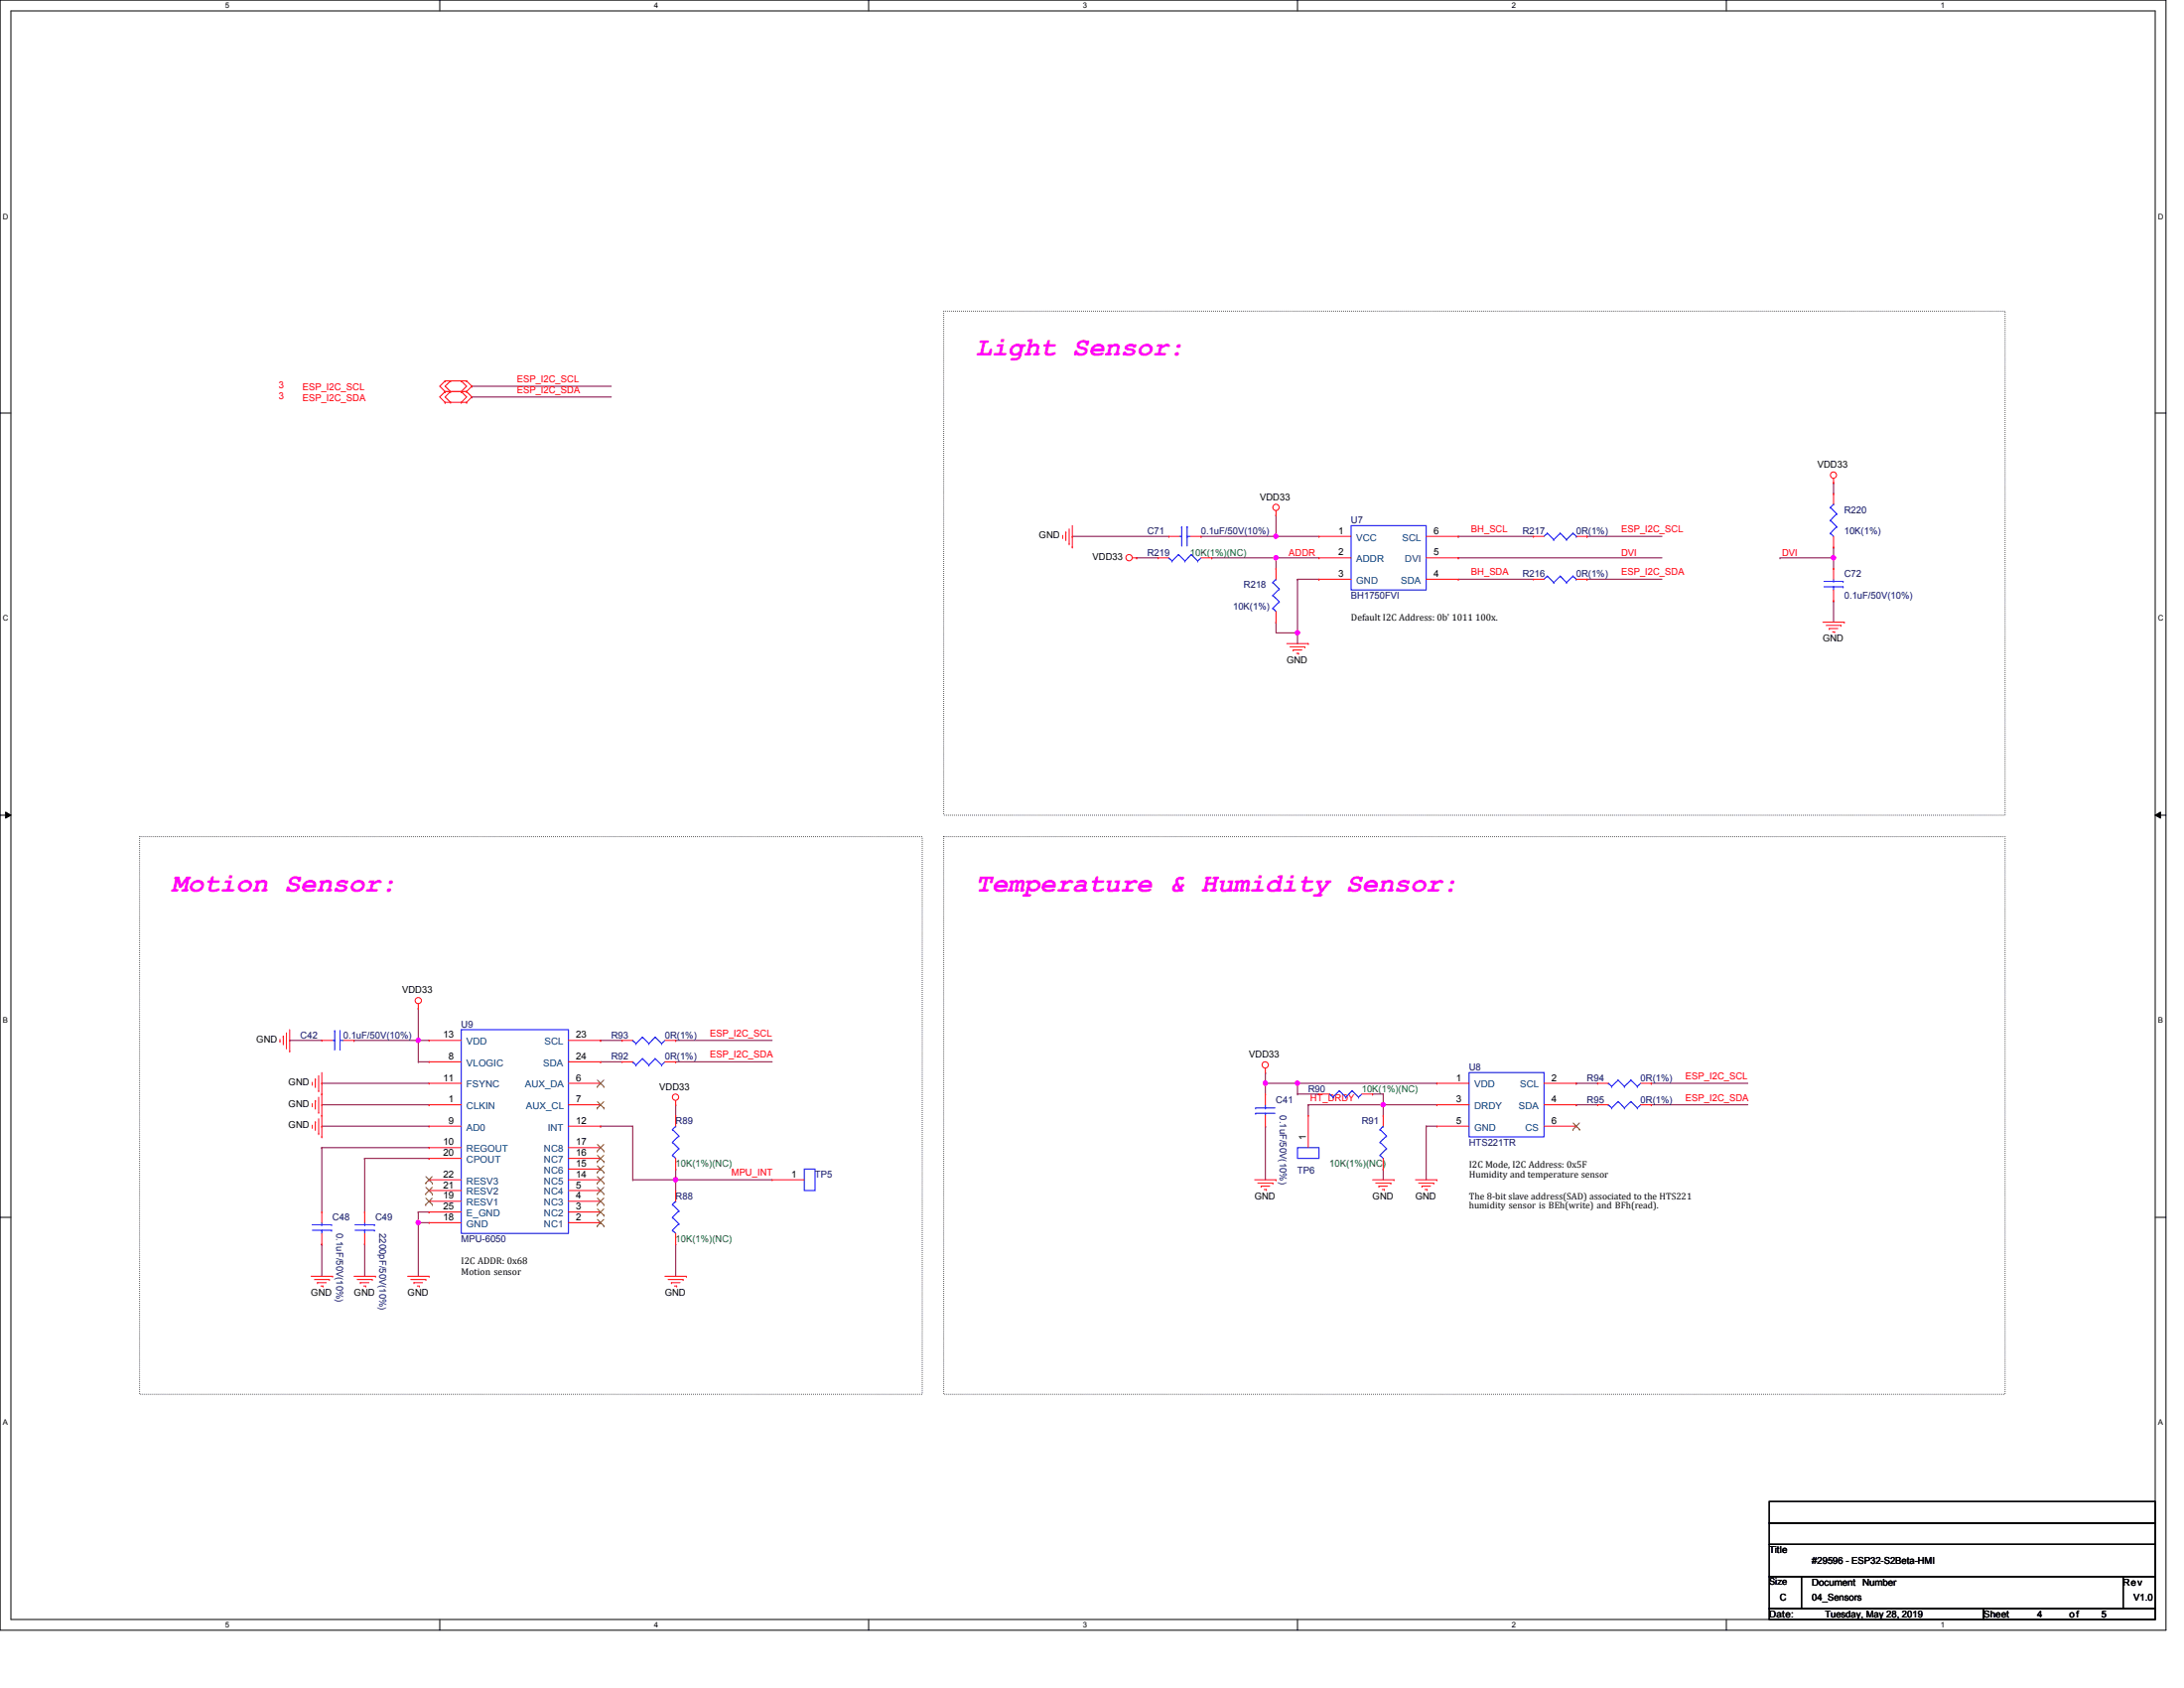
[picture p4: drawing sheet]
<svg xmlns="http://www.w3.org/2000/svg" width="559mm" height="432mm" viewBox="0 0 559 432" stroke-linecap="round" stroke-linejoin="round" font-family="sans-serif">
<path d="M0 0h554.2v417h-554.2zM2.8 2.8h548.6v411.5h-548.6z" fill="none" stroke="#000" stroke-width=".25"/>
<g fill="#fff">
<path d="M57.7 .3h1.1v2.2h-1.1z"/>
<path d="M57.7 414.6h1.1v2.2h-1.1z"/>
</g>
<path d="M112.5 0v2.8M112.5 414.3v2.7" fill="none" stroke="#000" stroke-width=".25"/>
<g fill="#fff">
<path d="M167.4 .3h1.1v2.2h-1.1z"/>
<path d="M167.4 414.6h1.1v2.2h-1.1z"/>
</g>
<path d="M222.2 0v2.8M222.2 414.3v2.7" fill="none" stroke="#000" stroke-width=".25"/>
<g fill="#fff">
<path d="M277.1 .3h1.1v2.2h-1.1z"/>
<path d="M277.1 414.6h1.1v2.2h-1.1z"/>
</g>
<path d="M332 0v2.8M332 414.3v2.7" fill="none" stroke="#000" stroke-width=".25"/>
<g fill="#fff">
<path d="M386.8 .3h1.1v2.2h-1.1z"/>
<path d="M386.8 414.6h1.1v2.2h-1.1z"/>
</g>
<path d="M441.7 0v2.8M441.7 414.3v2.7" fill="none" stroke="#000" stroke-width=".25"/>
<g fill="#fff">
<path d="M496.6 .3h1.1v2.2h-1.1z"/>
<path d="M496.6 414.6h1.1v2.2h-1.1z"/>
<path d="M.8 54.2h1.4v2.2h-1.4z"/>
<path d="M552.2 54.2h1.4v2.2h-1.4z"/>
<path d="M.8 157.1h1.4v2.2h-1.4z"/>
<path d="M552.2 157.1h1.4v2.2h-1.4z"/>
</g>
<path d="M0 105.7h2.8M551.4 105.7h2.8" fill="none" stroke="#000" stroke-width=".25"/>
<g fill="#fff">
<path d="M.8 260h1.3v2.2h-1.3z"/>
<path d="M552.2 260h1.3v2.2h-1.3z"/>
</g>
<path d="M0 208.5h2.8M1.4 207.7l1.4 .8-1.4 .8zM551.4 208.5l1.4-.8v1.6zM551.4 208.5h2.8" fill="none" stroke="#000" stroke-width=".25"/>
<path d="M1.4 207.7l1.4 .8-1.4 .8zM551.4 208.5l1.4-.8v1.6z" fill="#000"/>
<g fill="#fff">
<path d="M.8 362.8h1.3v2.2h-1.3z"/>
<path d="M552.2 362.8h1.3v2.2h-1.3z"/>
</g>
<path d="M0 311.4h2.8M551.4 311.4h2.8" fill="none" stroke="#000" stroke-width=".25"/>
<path d="M241.5 79.6h271.5v128.9h-271.5zM35.7 214h200.3v142.7h-200.3zM241.5 214h271.5v142.7h-271.5z" fill="none" stroke="#000" stroke-width=".25" stroke-dasharray="0 .5"/>
<path d="M153.7 288.1h.1M153.7 288.1h8.2M161.9 288.1h.1M161.9 288.1v13.7M107 310h.1M107 310v2.8M107 310h2.8M161.9 301.8h.1M161.9 301.8h35.7M172.9 318.3h.1M172.9 301.8h.1M172.9 318.3v8.2" fill="none" stroke="#800040" stroke-width=".25"/>
<circle cx="172.9" cy="301.8" r=".54" fill="#f0f"/>
<circle cx="172.9" cy="301.8" r=".54" fill="none" stroke="#f0f" stroke-width=".25"/>
<path d="M172.9 299h.1M172.9 282.6h.1M172.9 282.6v2.7M172.9 299v5.5M334.7 282.6h.1M334.7 282.6h19.2M172.9 301.8h.1" fill="none" stroke="#800040" stroke-width=".25"/>
<circle cx="353.9" cy="282.6" r=".54" fill="#f0f"/>
<circle cx="353.9" cy="282.6" r=".54" fill="none" stroke="#f0f" stroke-width=".25"/>
<path d="M332 277.1h.1M332 277.1h35.6" fill="none" stroke="#800040" stroke-width=".25"/>
<circle cx="332" cy="277.1" r=".54" fill="#f0f"/>
<circle cx="332" cy="277.1" r=".54" fill="none" stroke="#f0f" stroke-width=".25"/>
<g fill="none" stroke="#800040" stroke-width=".25">
<path d="M107 257.9h.1M107 257.9v8.2M82.3 277.1h.1M82.3 277.1h27.5M332 277.1h.1M332 279.9h.1M332 277.1v2.8M332 279.9h5.5M351.2 279.9h.1M351.2 279.9h2.7M353.9 279.9h.1M353.9 279.9v5.4"/>
<path d="M82.3 282.6h.1M82.3 282.6h27.5M353.9 282.6h.1M353.9 299h.1M353.9 282.6h13.7M353.9 299v2.8M107 312.8h.1M107 312.8h2.8"/>
</g>
<circle cx="107" cy="266.1" r=".54" fill="#f0f"/>
<circle cx="107" cy="266.1" r=".54" fill="none" stroke="#f0f" stroke-width=".25"/>
<path d="M107 266.1h.1M107 266.1v5.5M93.3 296.3h.1M93.3 296.3h16.5M93.3 296.3v13.7M82.3 318.3h.1M82.3 318.3v8.2M93.3 318.3h.1M93.3 318.3v8.2M107 312.8h.1M107 312.8v13.7" fill="none" stroke="#800040" stroke-width=".25"/>
<circle cx="107" cy="312.7" r=".54" fill="#f0f"/>
<circle cx="107" cy="312.7" r=".54" fill="none" stroke="#f0f" stroke-width=".25"/>
<path d="M323.8 277.1h.1M323.8 277.1v2.8M82.3 293.6h.1M82.3 288.1h.1M82.3 293.6h27.5M82.3 288.1h27.5M82.3 293.6v16.4" fill="none" stroke="#800040" stroke-width=".25"/>
<circle cx="323.7" cy="277.1" r=".54" fill="#f0f"/>
<circle cx="323.7" cy="277.1" r=".54" fill="none" stroke="#f0f" stroke-width=".25"/>
<g fill="none" stroke="#800040" stroke-width=".25">
<path d="M120.7 98.8h.1M120.7 98.8h35.7M120.7 101.6h.1M120.7 101.6h35.7M290.8 142.7h.1M290.8 142.7h5.5M310 142.7h.1M310 142.7h16.5M326.5 142.7h.1M326.5 142.7v2.8M332 161.9h.1M332 161.9v2.7"/>
<path d="M74.1 266.1h.1M74.1 266.1h8.2M90.6 266.1h.1M90.6 266.1h19.2M107 271.6h.1M107 266.1h.1M107 271.6h2.8M153.7 271.6h.1M153.7 266.1h.1M153.7 266.1h5.5M153.7 271.6h5.5M172.9 271.6h.1"/>
<path d="M172.9 266.1h.1M172.9 266.1h24.7M172.9 271.6h24.7M323.8 277.1h.1M323.8 274.4h.1M323.8 274.4v2.7M323.8 277.1h8.2M403.3 277.1h.1M403.3 277.1h5.5M422.5 277.1h.1M422.5 277.1h24.7M323.8 288.1h.1"/>
<path d="M323.8 288.1v13.7M334.7 282.6h.1M334.7 282.6v2.7M364.9 288.1h.1M364.9 288.1h2.7M364.9 288.1v13.7M403.3 282.6h.1M403.3 282.6h5.5M422.5 282.6h.1M422.5 282.6h24.7"/>
</g>
<circle cx="326.4" cy="142.7" r=".54" fill="#f0f"/>
<circle cx="326.4" cy="142.7" r=".54" fill="none" stroke="#f0f" stroke-width=".25"/>
<path d="M373.1 142.7h.1M373.1 142.7h52.1M455.4 142.7h.1M455.4 142.7h13.7" fill="none" stroke="#800040" stroke-width=".25"/>
<circle cx="469.1" cy="142.7" r=".54" fill="#f0f"/>
<circle cx="469.1" cy="142.7" r=".54" fill="none" stroke="#f0f" stroke-width=".25"/>
<g fill="none" stroke="#800040" stroke-width=".25">
<path d="M326.5 131.7h.1M326.5 131.7v5.5M373.1 137.2h.1M373.1 137.2h19.2M406.1 137.2h.1M406.1 137.2h19.1M469.1 140h.1M469.1 123.5h.1M469.1 123.5v2.7M469.1 140v5.5M373.1 148.2h.1M373.1 148.2h19.2"/>
<path d="M406.1 148.2h.1M406.1 148.2h19.1M469.1 142.7h.1M469.1 153.7h.1M469.1 153.7v5.5"/>
</g>
<circle cx="326.4" cy="137.2" r=".54" fill="#f0f"/>
<circle cx="326.4" cy="137.2" r=".54" fill="none" stroke="#f0f" stroke-width=".25"/>
<path d="M274.4 137.2h.1M274.4 137.2h24.6M307.3 137.2h.1M307.3 137.2h30.2M326.5 137.2h.1M332 148.2h.1M332 148.2h5.5M332 148.2v13.7M337.5 148.2h.1" fill="none" stroke="#800040" stroke-width=".25"/>
<circle cx="332" cy="161.9" r=".54" fill="#f0f"/>
<circle cx="332" cy="161.9" r=".54" fill="none" stroke="#f0f" stroke-width=".25"/>
<path d="M326.5 142.7h.1M326.5 159.2h.1M326.5 142.7h11M326.5 159.2v2.7h5.5M332 161.9h.1" fill="none" stroke="#800040" stroke-width=".25"/>
<g fill="none" stroke="#f00" stroke-width=".25">
<path d="M113.9 97.5h.1M113.9 97.5l-1.4 1.3 1.4 1.4M113.9 97.5h5.5M115.3 97.5h.1M115.3 97.5l-1.4 1.3 1.4 1.4M118 97.5h.1M118 97.5l1.4 1.3-1.4 1.4M119.4 97.5h.1M119.4 97.5l1.3 1.3-1.3 1.4M113.9 100.2h.1M113.9 102.9h.1M113.9 100.2h5.5"/>
<path d="M113.9 100.2l-1.4 1.4 1.4 1.3M113.9 102.9h5.5M115.3 100.2h.1M115.3 102.9h.1M115.3 100.2l-1.4 1.4 1.4 1.3M118 100.2h.1M118 102.9h.1M118 100.2l1.4 1.4-1.4 1.3M119.4 100.2h.1M119.4 102.9h.1M119.4 100.2l1.3 1.4-1.3 1.3M271.9 137.5h.1"/>
<path d="M271.9 136.9v.6M272.7 136.1h.1M272.7 136.1v2.2M273.6 139.1h.1M273.6 135.3v3.8M274.4 140h.1M274.4 134.5v5.5M299 137.2h.1M299 137.2h2.8M304.5 137.2h2.8M307.3 137.2h.1M326.5 131.7h.1"/>
<path d="M326.5 130.6v1.1M337.5 137.2h.1M337.5 137.2h8.2M364.9 137.2h8.2M373.1 137.2h.1M392.3 137.2h.1M392.3 137.2h2.8M403.3 137.2h2.8M406.1 137.2h.1M469.1 123.5h.1M469.1 140h.1M469.1 126.2h.1"/>
<path d="M469.1 122.4v1.1M469.1 126.2v2.8M469.1 137.2v2.8M289.7 142.7h1.1M290.8 142.7h.1M296.3 142.7h.1M296.3 142.7h2.7M307.3 142.7h2.7M310 142.7h.1M326.5 159.2h.1M326.5 145.5h.1M326.5 145.5v2.7"/>
<path d="M326.5 156.4v2.8M337.5 142.7h.1M337.5 148.2h.1M337.5 142.7h8.2M337.5 148.2h8.2M364.9 142.7h8.2M364.9 148.2h8.2M373.1 142.7h.1M373.1 148.2h.1M392.3 148.2h.1M392.3 148.2h2.8M403.3 148.2h2.8"/>
<path d="M406.1 148.2h.1M466.4 159.2h5.5M467.2 160h3.8M469.1 145.5h.1M469.1 153.7h.1M469.1 145.5v2.7M469.1 150.9v2.8M471 160h.1M471.9 159.2h.1M329.2 164.6h5.5M330.1 165.5h3.8M330.9 166.3h.1"/>
<path d="M330.9 166.3h2.2M331.7 167.1h.5M332.2 167.1h.1M333.9 165.5h.1M334.7 164.6h.1M468 160.8h.1M468 160.8h2.2M468.9 161.6h.5M469.4 161.6h.1M107 257.9h.1M107 256.8v1.1M71.6 266.4h.1"/>
<path d="M71.6 265.9v.5M72.5 265h.1M72.5 265v2.3M73.3 268.1h.1M73.3 264.2v3.9M74.1 268.9h.1M74.1 263.4v5.5M79.9 277.4h.1M79.9 276.9v.5M80.7 276h.1M80.7 276v2.2M81.5 279h.1"/>
<path d="M81.5 275.2v3.8M82.3 279.9h.1M82.3 266.1h.1M82.3 274.4v16.4M82.3 266.1h2.8M87.8 266.1h2.8M90.6 266.1h.1M109.8 271.6h.1M109.8 277.1h.1M109.8 266.1h.1M109.8 277.1h8.2M109.8 271.6h8.2"/>
<path d="M109.8 266.1h8.2M145.5 277.1h8.2M145.5 271.6h8.2M145.5 266.1h8.2M153.7 277.1h.1M153.7 271.6h.1M153.7 266.1h.1M159.2 266.1h.1M159.2 271.6h.1M159.2 271.6h2.7M159.2 266.1h2.7M170.1 271.6h2.8"/>
<path d="M170.1 266.1h2.8M172.9 266.1h.1M172.9 271.6h.1M323.8 274.4h.1M323.8 279.9h.1M323.8 273.3v1.1M323.8 279.9v2.7M337.5 279.9h.1M337.5 279.9h2.7M348.4 279.9h2.8M351.2 279.9h.1M367.6 277.1h.1"/>
<path d="M367.6 277.1h8.3M395.1 277.1h8.2M403.3 277.1h.1M408.8 277.1h.1M408.8 277.1h2.7M419.8 277.1h2.7M422.5 277.1h.1M79.9 282.9h.1M79.9 288.4h.1M79.9 282.3v.6M79.9 287.8v.6M80.7 281.5h.1"/>
<path d="M80.7 287h.1M80.7 281.5v2.2M80.7 287v2.2M81.5 284.5h.1M81.5 290h.1M81.5 280.7v3.8M81.5 286.2v3.8M82.3 285.3h.1M82.3 290.8h.1M109.8 282.6h.1M109.8 288.1h.1M109.8 293.6h.1"/>
<path d="M109.8 296.3h.1M109.8 282.6h8.2M109.8 288.1h8.2M109.8 293.6h8.2M109.8 296.3h8.2M145.5 282.6h8.2M145.5 299h8.2M145.5 288.1h8.2M145.5 293.6h8.2M145.5 296.3h8.2M153.7 282.6h.1M153.7 299h.1"/>
<path d="M153.7 296.3h.1M153.7 288.1h.1M153.7 293.6h.1M172.9 282.6h.1M172.9 299h.1M172.9 285.3h.1M172.9 281.5v1.1M172.9 285.3v2.8M172.9 296.3v2.7M323.8 288.1h.1M323.8 285.3v2.8M334.7 285.3h.1"/>
<path d="M334.7 285.3v8.3M353.9 299h.1M353.9 285.3h.1M353.9 285.3v2.8M353.9 296.3v2.7M367.6 282.6h.1M367.6 288.1h.1M367.6 282.6h8.3M367.6 288.1h8.3M395.1 282.6h8.2M395.1 288.1h8.2M403.3 282.6h.1"/>
<path d="M403.3 288.1h.1M408.8 282.6h.1M408.8 282.6h2.7M419.8 282.6h2.7M422.5 282.6h.1M82.3 310h.1M82.3 318.3h.1M82.3 310v2.8M82.3 315.5v2.8M93.3 310h.1M93.3 318.3h.1M93.3 310v2.8"/>
<path d="M93.3 315.5v2.8M109.8 312.8h.1M109.8 301.8h.1M109.8 304.5h.1M109.8 307.3h.1M109.8 310h.1M109.8 301.8h8.2M109.8 310h8.2M109.8 312.8h8.2M109.8 307.3h8.2M109.8 304.5h8.2M145.5 301.8h8.2"/>
<path d="M145.5 310h8.2M145.5 312.8h8.2M145.5 307.3h8.2M145.5 304.5h8.2M153.7 310h.1M153.7 312.8h.1M153.7 307.3h.1M153.7 301.8h.1M153.7 304.5h.1M172.9 318.3h.1M172.9 304.5h.1M172.9 304.5v2.8"/>
<path d="M172.9 315.5v2.8M197.6 301.8h.1M197.6 301.8h8.2M321 301.8h5.5M321.8 302.6h3.9M322.7 303.4h.1M322.7 303.4h2.2M323.5 304.3h.5M324 304.3h.1M325.7 302.6h.1M326.5 301.8h.1M351.2 301.8h5.5"/>
<path d="M352 302.6h3.9M352.8 303.4h.1M352.8 303.4h2.2M353.7 304.3h.5M354.2 304.3h.1M355.9 302.6h.1M356.7 301.8h.1M362.2 301.8h5.4M363 302.6h3.8M363.8 303.4h.1M363.8 303.4h2.2M364.6 304.3h.6"/>
<path d="M365.2 304.3h.1M366.8 302.6h.1M367.6 301.8h.1M79.6 326.5h5.5M80.4 327.3h3.9M81.2 328.1h.1M81.2 328.1h2.2M82.1 329h.5M82.6 329h.1M84.3 327.3h.1M85.1 326.5h.1M90.6 326.5h5.5"/>
<path d="M91.4 327.3h3.8M92.2 328.1h.1M92.2 328.1h2.2M93 329h.6M93.6 329h.1M95.2 327.3h.1M96.1 326.5h.1M104.3 326.5h5.5M105.1 327.3h3.9M105.9 328.1h.1M105.9 328.1h2.2M106.8 329h.5"/>
<path d="M107.3 329h.1M109 327.3h.1M109.8 326.5h.1M170.1 326.5h5.5M170.9 327.3h3.9M171.8 328.1h.1M171.8 328.1h2.2M172.6 329h.5M173.1 329h.1M174.8 327.3h.1M175.6 326.5h.1"/>
<circle cx="326.5" cy="129.8" r=".81"/>
<circle cx="469.1" cy="121.5" r=".79"/>
<circle cx="288.9" cy="142.7" r=".81"/>
<circle cx="107" cy="256" r=".8"/>
<circle cx="323.7" cy="272.4" r=".81"/>
<circle cx="172.8" cy="280.7" r=".81"/>
</g>
<path d="M452.7 389.6h98.7v5.5h-98.7zM452.7 395.1h98.7v8.2h-98.7zM452.7 384.1h98.7v5.5h-98.7zM452.7 403.3h8.2v8.2h-8.2zM452.7 411.5h54.8v2.8h-54.8zM460.9 403.3h82.3v8.2h-82.3zM507.5 411.5h43.9v2.8h-43.9zM543.2 403.3h8.2v8.2h-8.2z" fill="none" stroke="#000" stroke-width=".25"/>
<g fill="none" stroke="#00f" stroke-width=".25">
<path d="M301.8 137.2h.5M302.3 137.2h.1M302.3 134.7h.1M302.3 134.7v5M303.7 134.7h.1M303.7 137.2h.1M303.7 137.2h.8M303.7 134.7v5M345.7 134.5h19.2v16.4h-19.2zM395.9 136.4h.1M395.9 136.4l-.8 .8M395.9 136.4l1.7 1.6"/>
<path d="M397.6 138h.1M399.2 136.4h.1M399.2 136.4l-1.6 1.6M399.2 136.4l1.6 1.6M400.8 138h.1M402.5 136.4h.1M402.5 136.4l-1.7 1.6M402.5 136.4l.8 .8M403.3 137.2h.1M468.3 136.4h.1M468.3 133.1h.1M468.3 129.8h.1"/>
<path d="M468.3 136.4l.8 .8M468.3 133.1l1.6 1.6M468.3 129.8l1.6 1.6M469.1 129h.1M469.1 129l-.8 .8M469.9 134.7h.1M469.9 131.4h.1M469.9 134.7l-1.6 1.7M469.9 131.4l-1.6 1.7M299 142.7h.1M299 142.7l.9 .8M299.9 143.5h.1"/>
<path d="M301.5 141.9h.1M301.5 141.9l1.7 1.6M301.5 141.9l-1.6 1.6M303.2 143.5h.1M304.8 141.9h.1M304.8 141.9l1.7 1.6M304.8 141.9l-1.6 1.6M306.5 143.5h.1M307.3 142.7l-.8 .8M325.7 155.6h.1M325.7 152.3h.1M325.7 149h.1"/>
<path d="M325.7 155.6l.8 .8M325.7 152.3l1.6 1.6M325.7 149l1.6 1.7M326.5 148.2h.1M326.5 148.2l-.8 .8M327.3 153.9h.1M327.3 150.7h.1M327.3 153.9l-1.6 1.7M327.3 150.7l-1.6 1.6M395.9 147.4h.1M395.9 147.4l-.8 .8M395.9 147.4l1.7 1.6"/>
<path d="M397.6 149h.1M399.2 147.4h.1M399.2 147.4l-1.6 1.6M399.2 147.4l1.6 1.6M400.8 149h.1M402.5 147.4h.1M402.5 147.4l-1.7 1.6M402.5 147.4l.8 .8M403.3 148.2h.1M466.7 150.1h4.9M466.7 148.7h4.9M469.1 148.7h.1"/>
<path d="M469.1 150.1h.1M469.1 148.2v.5M469.1 150.1v.8M471.6 150.1h.1M471.6 148.7h.1M85.1 266.1h.5M85.6 266.1h.1M85.6 263.7h.1M85.6 263.7v4.9M87 263.7h.1M87 266.1h.1M87 266.1h.8"/>
<path d="M87 263.7v4.9M118 263.4h27.5v52.1h-27.5zM161.9 266.1h.1M161.9 271.6h.1M161.9 266.1l.8 .9M161.9 271.6l.8 .9M162.7 267h.1M162.7 272.5h.1M164.4 265.3h.1M164.4 270.8h.1M164.4 265.3l1.6 1.7M164.4 265.3l-1.7 1.7"/>
<path d="M164.4 270.8l1.6 1.7M164.4 270.8l-1.7 1.7M166 267h.1M166 272.5h.1M167.6 265.3h.1M167.6 270.8h.1M167.6 265.3l1.7 1.7M167.6 265.3l-1.6 1.7M167.6 270.8l1.7 1.7M167.6 270.8l-1.6 1.7M169.3 267h.1M169.3 272.5h.1"/>
<path d="M170.1 266.1l-.8 .9M170.1 271.6l-.8 .9M340.2 279.9h.1M340.2 279.9l.8 .8M342.7 279h.1M342.7 279l1.6 1.7M342.7 279l-1.7 1.7M345.9 279h.1M345.9 279l1.7 1.7M345.9 279l-1.6 1.7M348.4 279.9l-.8 .8M375.9 274.4h19.2v16.4h-19.2z"/>
<path d="M411.5 277.1h.1M411.5 277.1l.9 .8M412.4 277.9h.1M414 276.3h.1M414 276.3l1.6 1.6M414 276.3l-1.6 1.6M415.6 277.9h.1M417.3 276.3h.1M417.3 276.3l1.6 1.6M417.3 276.3l-1.7 1.6M418.9 277.9h.1M419.8 277.1l-.9 .8"/>
<path d="M172 295.5h.1M172 292.2h.1M172 288.9h.1M172 295.5l.9 .8M172 292.2l1.7 1.6M172 288.9l1.7 1.7M172.9 288.1h.1M172.9 288.1l-.9 .8M173.7 293.8h.1M173.7 290.6h.1M173.7 293.8l-1.7 1.7M173.7 290.6l-1.7 1.6"/>
<path d="M205.8 299h2.7v5.5h-2.7zM321.3 283.4h.1M321.3 284.8h.1M321.3 283.4h4.9M321.3 284.8h4.9M323.8 284.8h.1M323.8 283.4h.1M323.8 282.6v.8M323.8 284.8v.5M332 293.6h5.5v2.7h-5.5zM341 280.7h.1M344.3 280.7h.1"/>
<path d="M347.6 280.7h.1M353.1 295.5h.1M353.1 292.2h.1M353.1 288.9h.1M353.1 295.5l.8 .8M353.1 292.2l1.7 1.6M353.1 288.9l1.7 1.7M353.9 288.1h.1M353.9 288.1l-.8 .8M354.8 293.8h.1M354.8 290.6h.1M354.8 293.8l-1.7 1.7"/>
<path d="M354.8 290.6l-1.7 1.6M411.5 282.6h.1M411.5 282.6l.9 .8M412.4 283.4h.1M414 281.8h.1M414 281.8l1.6 1.6M414 281.8l-1.6 1.6M415.6 283.4h.1M417.3 281.8h.1M417.3 281.8l1.6 1.6M417.3 281.8l-1.7 1.6M418.9 283.4h.1"/>
<path d="M419.8 282.6l-.9 .8M79.9 314.7h4.9M79.9 313.3h4.9M82.3 313.3h.1M82.3 314.7h.1M82.3 312.8v.5M82.3 314.7v.8M84.8 314.7h.1M84.8 313.3h.1M90.8 314.7h5M90.8 313.3h5M93.3 313.3h.1"/>
<path d="M93.3 314.7h.1M93.3 312.8v.5M93.3 314.7v.8M95.8 314.7h.1M95.8 313.3h.1M172 314.7h.1M172 311.4h.1M172 308.1h.1M172 314.7l.9 .8M172 311.4l1.7 1.7M172 308.1l1.7 1.7M172.9 307.3h.1"/>
<path d="M172.9 307.3l-.9 .8M173.7 313.1h.1M173.7 309.8h.1M173.7 313.1l-1.7 1.6M173.7 309.8l-1.7 1.6"/>
</g>
<g fill="none" stroke="#804000" stroke-width=".25">
<path d="M152.8 278h.1M152.9 276.3l1.6 1.7M154.5 276.3l-1.7 1.7M154.5 278h.1M152.8 283.5h.1M152.8 299.9h.1M152.8 297.2h.1M152.8 294.4h.1M152.9 281.8l1.6 1.7M152.9 298.2l1.6 1.7M152.9 295.5l1.6 1.7M152.9 292.8l1.6 1.6"/>
<path d="M154.5 281.8l-1.7 1.7M154.5 298.2l-1.7 1.7M154.5 295.5l-1.7 1.7M154.5 292.8l-1.7 1.6M154.5 283.5h.1M154.5 299.9h.1M154.5 297.2h.1M154.5 294.4h.1M402.5 288.9h.1M402.5 287.3l1.7 1.6M404.1 287.3l-1.6 1.6M404.2 288.9h.1"/>
<path d="M108.9 302.6h.1M108.9 305.4h.1M108.9 308.1h.1M109 301l1.6 1.6M109 303.7l1.6 1.7M109 306.5l1.6 1.6M110.6 301l-1.7 1.6M110.6 303.7l-1.7 1.7M110.6 306.5l-1.7 1.6M110.6 302.6h.1M110.6 305.4h.1M110.6 308.1h.1"/>
<path d="M152.8 310.9h.1M152.8 313.6h.1M152.8 308.1h.1M152.8 302.6h.1M152.8 305.4h.1M152.9 309.2l1.6 1.7M152.9 312l1.6 1.6M152.9 306.5l1.6 1.6M152.9 301l1.6 1.6M152.9 303.7l1.6 1.7M154.5 309.2l-1.7 1.7M154.5 312l-1.7 1.6"/>
<path d="M154.5 306.5l-1.7 1.6M154.5 301l-1.7 1.6M154.5 303.7l-1.7 1.7M154.5 310.9h.1M154.5 313.6h.1M154.5 308.1h.1M154.5 302.6h.1M154.5 305.4h.1"/>
</g>
<circle cx="172.9" cy="301.8" r=".54" fill="#f0f"/>
<circle cx="172.9" cy="301.8" r=".54" fill="none" stroke="#f0f" stroke-width=".25"/>
<circle cx="353.9" cy="282.6" r=".54" fill="#f0f"/>
<circle cx="353.9" cy="282.6" r=".54" fill="none" stroke="#f0f" stroke-width=".25"/>
<circle cx="332" cy="277.1" r=".54" fill="#f0f"/>
<circle cx="332" cy="277.1" r=".54" fill="none" stroke="#f0f" stroke-width=".25"/>
<circle cx="107" cy="266.1" r=".54" fill="#f0f"/>
<circle cx="107" cy="266.1" r=".54" fill="none" stroke="#f0f" stroke-width=".25"/>
<circle cx="107" cy="312.7" r=".54" fill="#f0f"/>
<circle cx="107" cy="312.7" r=".54" fill="none" stroke="#f0f" stroke-width=".25"/>
<circle cx="323.7" cy="277.1" r=".54" fill="#f0f"/>
<circle cx="323.7" cy="277.1" r=".54" fill="none" stroke="#f0f" stroke-width=".25"/>
<circle cx="326.4" cy="142.7" r=".54" fill="#f0f"/>
<circle cx="326.4" cy="142.7" r=".54" fill="none" stroke="#f0f" stroke-width=".25"/>
<circle cx="469.1" cy="142.7" r=".54" fill="#f0f"/>
<circle cx="469.1" cy="142.7" r=".54" fill="none" stroke="#f0f" stroke-width=".25"/>
<circle cx="326.4" cy="137.2" r=".54" fill="#f0f"/>
<circle cx="326.4" cy="137.2" r=".54" fill="none" stroke="#f0f" stroke-width=".25"/>
<circle cx="332" cy="161.9" r=".54" fill="#f0f"/>
<circle cx="332" cy="161.9" r=".54" fill="none" stroke="#f0f" stroke-width=".25"/>
<g font-size="6.9" fill="#f0f">
<text x="249.7" y="90.8">Light Sensor:</text>
<text x="43.9" y="228">Motion Sensor:</text>
<text x="249.7" y="228">Temperature &amp; Humidity Sensor:</text>
</g>
<g font-size="2.5" fill="#f00">
<text x="71.4" y="99.4">3</text>
<text x="77.4" y="99.9">ESP_I2C_SCL</text>
<text x="132.3" y="97.8">ESP_I2C_SCL</text>
<text x="132.3" y="100.6">ESP_I2C_SDA</text>
<text x="71.4" y="102.2">3</text>
<text x="77.4" y="102.7">ESP_I2C_SDA</text>
<text x="376.4" y="136.2">BH_SCL</text>
<text x="414.8" y="136.2">ESP_I2C_SCL</text>
<text x="329.8" y="142.2">ADDR</text>
<text x="414.8" y="142.2">DVI</text>
<text x="456" y="142.2">DVI</text>
<text x="376.4" y="147.2">BH_SDA</text>
<text x="414.8" y="147.2">ESP_I2C_SDA</text>
<text x="181.7" y="265.2">ESP_I2C_SCL</text>
<text x="181.7" y="270.6">ESP_I2C_SDA</text>
<text x="335.3" y="281.6">HT_DRDY</text>
<text x="431.3" y="281.6">ESP_I2C_SDA</text>
<text x="431.3" y="276.1">ESP_I2C_SCL</text>
<text x="187.2" y="300.8">MPU_INT</text>
</g>
<g font-size="2.5">
<text x="465" y="119.7">VDD33</text>
<text x="322.4" y="127.9">VDD33</text>
<text x="265.9" y="137.8">GND</text>
<text x="342.4" y="136.6">1</text>
<text x="366.8" y="136.6">6</text>
<text x="279.6" y="143.3">VDD33</text>
<text x="342.4" y="142.1">2</text>
<text x="366.8" y="142.1">5</text>
<text x="342.4" y="147.6">3</text>
<text x="366.8" y="147.6">4</text>
<text x="345.7" y="158.7">Default I2C Address: 0b' 1011 100x.</text>
<text x="466.4" y="164.1">GND</text>
<text x="329.2" y="169.6">GND</text>
<text x="102.9" y="254.1">VDD33</text>
<text x="65.6" y="266.7">GND</text>
<text x="113.4" y="265.6">13</text>
<text x="147.4" y="265.6">23</text>
<text x="114.8" y="271">8</text>
<text x="147.4" y="271">24</text>
<text x="319.6" y="270.6">VDD33</text>
<text x="73.8" y="277.7">GND</text>
<text x="113.4" y="276.5">11</text>
<text x="147.4" y="276.5">6</text>
<text x="168.7" y="278.8">VDD33</text>
<text x="372.6" y="276.5">1</text>
<text x="397" y="276.5">2</text>
<text x="73.8" y="283.2">GND</text>
<text x="114.8" y="282">1</text>
<text x="114.8" y="287.5">9</text>
<text x="147.4" y="282">7</text>
<text x="147.4" y="287.5">12</text>
<text x="372.6" y="282">3</text>
<text x="372.6" y="287.5">5</text>
<text x="397" y="282">4</text>
<text x="397" y="287.5">6</text>
<text x="73.8" y="288.7">GND</text>
<text x="113.4" y="293">10</text>
<text x="147.4" y="293">17</text>
<text x="334.1" y="291.7" transform="rotate(-90 334.1 291.7)">1</text>
<text x="113.4" y="295.7">20</text>
<text x="147.4" y="298.4">15</text>
<text x="147.4" y="295.7">16</text>
<text x="375.9" y="298.7">I2C Mode, I2C Address: 0x5F</text>
<text x="113.4" y="301.2">22</text>
<text x="113.4" y="304">21</text>
<text x="147.4" y="301.2">14</text>
<text x="147.4" y="304">5</text>
<text x="202.5" y="301.2">1</text>
<text x="375.9" y="301.4">Humidity and temperature sensor</text>
<text x="113.4" y="306.7">19</text>
<text x="113.4" y="309.5">25</text>
<text x="147.4" y="309.5">3</text>
<text x="147.4" y="306.7">4</text>
<text x="321" y="306.8">GND</text>
<text x="351.2" y="306.8">GND</text>
<text x="362.2" y="306.8">GND</text>
<text x="113.4" y="312.2">18</text>
<text x="147.4" y="312.2">2</text>
<text x="118" y="323.3">I2C ADDR: 0x68</text>
<text x="118" y="326.1">Motion sensor</text>
<text x="79.6" y="331.5">GND</text>
<text x="90.6" y="331.5">GND</text>
<text x="104.3" y="331.5">GND</text>
<text x="170.1" y="331.5">GND</text>
<text x="452.7" y="397.3">Title</text>
<text x="463.6" y="400">#29596 - ESP32-S2Beta-HMI</text>
<text x="463.6" y="405.6">Document</text>
<text x="476.5" y="405.6">Number</text>
<text x="543.2" y="405.6">Rev</text>
<text x="452.7" y="413.8">Date:</text>
<text x="455.4" y="409.4">C</text>
<text x="463.6" y="409.4">04_Sensors</text>
<text x="466.9" y="413.8">Tuesday, May 28, 2019</text>
<text x="507.5" y="413.8">Sheet</text>
<text x="521.3" y="413.8">4</text>
<text x="529.5" y="413.8">of</text>
<text x="537.7" y="413.8">5</text>
<text x="545.9" y="409.4">V1.0</text>
</g>
<g font-size="2.5" fill="#000080">
<text x="471.9" y="131.2">R220</text>
<text x="293.6" y="136.7">C71</text>
<text x="307.3" y="136.7">0.1uF/50V(10%)</text>
<text x="345.7" y="134">U7</text>
<text x="389.6" y="136.7">R217</text>
<text x="403.3" y="136.7">0R(1%)</text>
<text x="471.9" y="136.7">10K(1%)</text>
<text x="293.6" y="142.2">R219</text>
<text x="389.6" y="147.7">R216</text>
<text x="403.3" y="147.7">0R(1%)</text>
<text x="471.9" y="147.7">C72</text>
<text x="315.5" y="155.9">10K(1%)</text>
<text x="318.3" y="150.4">R218</text>
<text x="345.7" y="153.2">BH1750FVI</text>
<text x="471.9" y="153.2">0.1uF/50V(10%)</text>
<text x="118" y="262.9">U9</text>
<text x="76.9" y="265.6">C42</text>
<text x="87.8" y="265.6">0.1uF/50V(10%)</text>
<text x="156.4" y="265.6">R93</text>
<text x="170.1" y="265.6">0R(1%)</text>
<text x="156.4" y="271.1">R92</text>
<text x="170.1" y="271.1">0R(1%)</text>
<text x="375.9" y="273.9">U8</text>
<text x="334.7" y="279.4">R90</text>
<text x="406.1" y="276.6">R94</text>
<text x="419.8" y="276.6">0R(1%)</text>
<text x="172.9" y="287.6">R89</text>
<text x="326.5" y="282.1">C41</text>
<text x="327.5" y="285.3" transform="rotate(90 327.5 285.3)">0.1uF/50V(10%)</text>
<text x="348.4" y="287.6">R91</text>
<text x="406.1" y="282.1">R95</text>
<text x="419.8" y="282.1">0R(1%)</text>
<text x="375.9" y="293.1">HTS221TR</text>
<text x="208.5" y="301.3">TP5</text>
<text x="332" y="300.2">TP6</text>
<text x="172.9" y="306.8">R88</text>
<text x="85.1" y="312.3">C48</text>
<text x="86.1" y="315.5" transform="rotate(90 86.1 315.5)">0.1uF/50V(10%)</text>
<text x="96.1" y="312.3">C49</text>
<text x="97.1" y="315.5" transform="rotate(90 97.1 315.5)">2200pF/50V(10%)</text>
<text x="118" y="317.8">MPU-6050</text>
</g>
<g font-size="2.5" fill="#008000">
<text x="304.5" y="142.2">10K(1%)(NC)</text>
<text x="348.4" y="279.4">10K(1%)(NC)</text>
<text x="172.9" y="298.6">10K(1%)(NC)</text>
<text x="340.2" y="298.6">10K(1%)(NC)</text>
<text x="172.9" y="317.8">10K(1%)(NC)</text>
</g>
<g font-size="2.5" fill="#004080">
<text x="347" y="138.3">VCC</text>
<text x="347" y="143.8">ADDR</text>
<text x="358.8" y="138.3">SCL</text>
<text x="359.5" y="143.8">DVI</text>
<text x="347" y="149.3">GND</text>
<text x="358.5" y="149.3">SDA</text>
<text x="119.4" y="267.3">VDD</text>
<text x="139.3" y="267.3">SCL</text>
<text x="119.4" y="272.8">VLOGIC</text>
<text x="139" y="272.8">SDA</text>
<text x="119.4" y="278.3">FSYNC</text>
<text x="134.3" y="278.3">AUX_DA</text>
<text x="377.2" y="278.3">VDD</text>
<text x="388.9" y="278.3">SCL</text>
<text x="119.4" y="283.8">CLKIN</text>
<text x="134.6" y="283.8">AUX_CL</text>
<text x="377.2" y="283.8">DRDY</text>
<text x="388.6" y="283.8">SDA</text>
<text x="119.4" y="289.2">AD0</text>
<text x="140.2" y="289.2">INT</text>
<text x="377.2" y="289.2">GND</text>
<text x="390.3" y="289.2">CS</text>
<text x="119.4" y="294.7">REGOUT</text>
<text x="119.4" y="297.5">CPOUT</text>
<text x="139.2" y="297.5">NC7</text>
<text x="139.2" y="294.7">NC8</text>
<text x="119.4" y="302.9">RESV3</text>
<text x="119.4" y="305.7">RESV2</text>
<text x="139.2" y="300.2">NC6</text>
<text x="139.2" y="302.9">NC5</text>
<text x="139.2" y="305.7">NC4</text>
<text x="119.4" y="308.4">RESV1</text>
<text x="119.4" y="311.2">E_GND</text>
<text x="139.2" y="311.2">NC2</text>
<text x="139.2" y="308.4">NC3</text>
<text x="119.4" y="313.9">GND</text>
<text x="139.2" y="313.9">NC1</text>
</g>
<g font-size="2.4">
<text x="375.9" y="306.8">The 8-bit slave address(SAD) associated to the HTS221</text>
<text x="375.9" y="309.2">humidity sensor is BEh(write) and BFh(read).</text>
<text x="452.7" y="405.5">Size</text>
</g>
<g font-size="2">
<text x="57.7" y="2.1">5</text>
<text x="167.4" y="2.1">4</text>
<text x="277.1" y="2.1">3</text>
<text x="386.8" y="2.1">2</text>
<text x="496.6" y="2.1">1</text>
<text x=".8" y="56">D</text>
<text x="552.2" y="56">D</text>
<text x=".8" y="158.9">C</text>
<text x="552.2" y="158.9">C</text>
<text x=".8" y="261.7">B</text>
<text x="552.2" y="261.7">B</text>
<text x=".8" y="364.6">A</text>
<text x="552.2" y="364.6">A</text>
<text x="57.7" y="416.3">5</text>
<text x="167.4" y="416.3">4</text>
<text x="277.1" y="416.3">3</text>
<text x="386.8" y="416.3">2</text>
<text x="496.6" y="416.3">1</text>
</g>
</svg>
